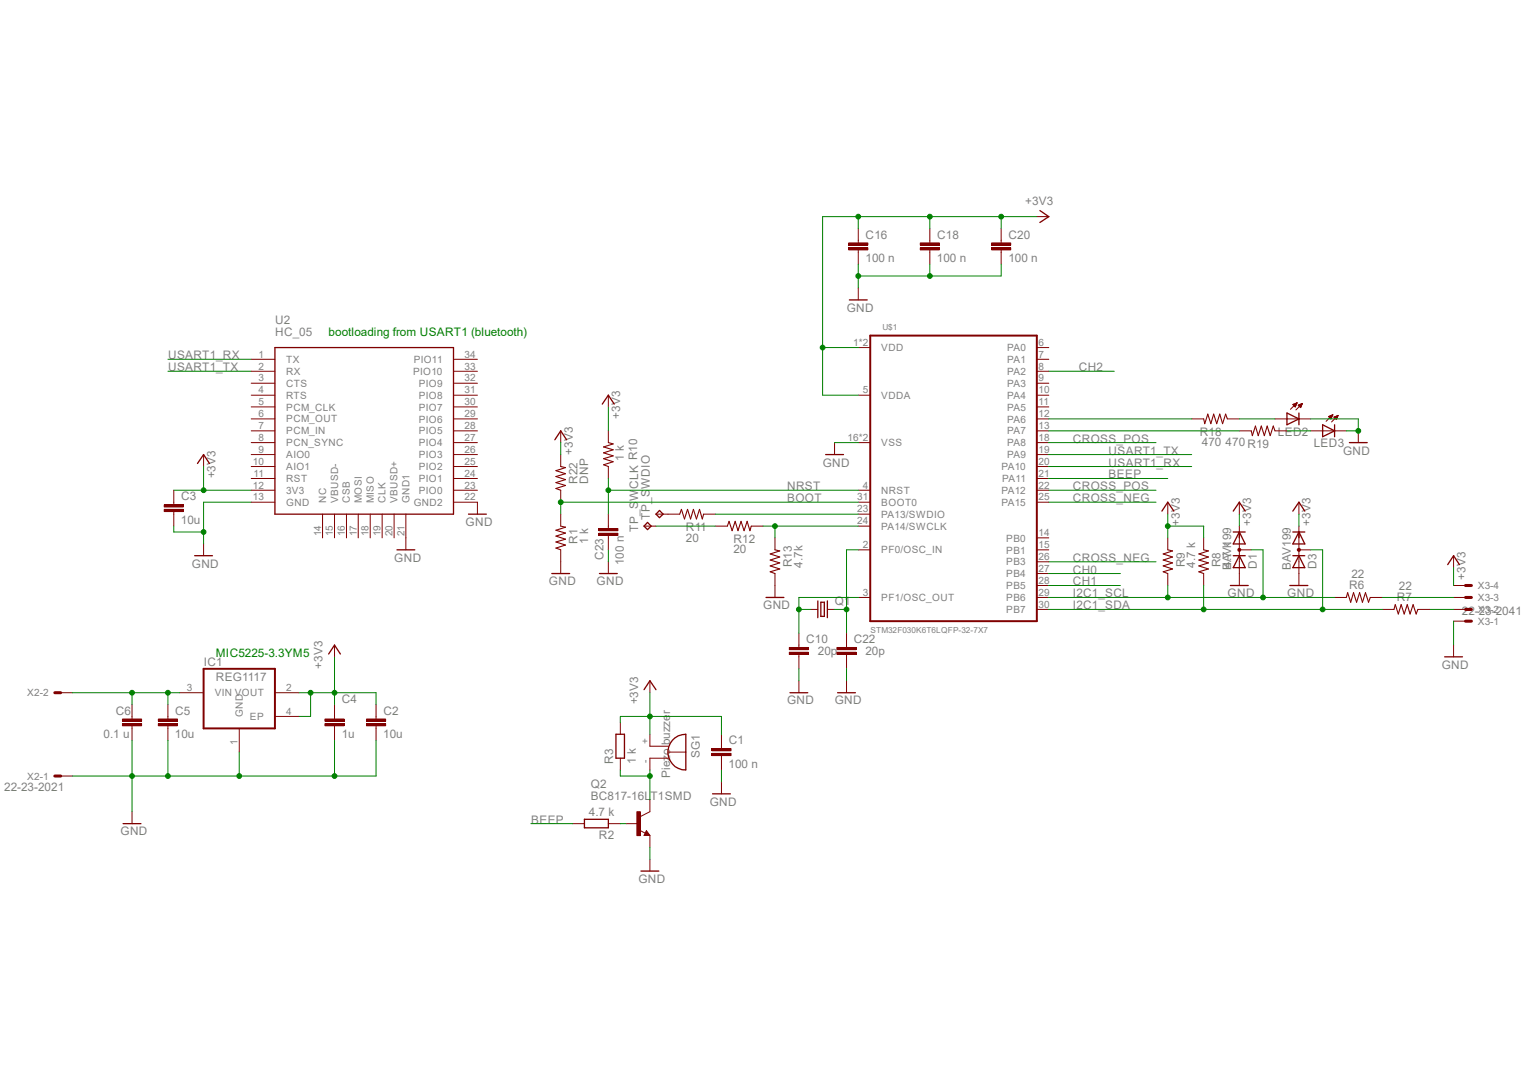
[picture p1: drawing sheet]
<svg xmlns="http://www.w3.org/2000/svg" width="297mm" height="210mm" viewBox="0 0 297 210" stroke-linecap="round" stroke-linejoin="round" font-family="sans-serif">
<g fill="none" stroke="#800000" stroke-width=".25">
<path d="M165.3 58.4h3.5M202.4 41l1.7 1.2-1.7 1.1M53.5 67.6h34.8v32.5h-34.8zM117.2 78.7l1.2-1.8 1.1 1.8M38.4 90.2l1.2-1.7 1.2 1.7M128.4 99.4l.7 .7-.7 .7-.7-.7zM226.1 99.5l1.2-1.8 1.2 1.8M250.5 80.4l2.3 1.1-2.3 1.2zM252.8 80.4v2.3M257.4 82.7l2.4 1.2-2.4 1.1zM259.8 82.7v2.3M262.6 86.1h3.5"/>
<path d="M37.9 108.2h3.5M107.4 111.6h3.5M116.7 111.6h3.4M126 101.7l.7 .7-.7 .7-.7-.7zM149.1 116.3h3.5M159.2 117v3.2M159.8 117.2h.6v2.8h-.6zM161 117v3.2M240 108.2h2.4M240 103.5h2.4M241.2 103.5l1.2 2.4h-2.4zM241.2 108.2l1.2 2.3h-2.4z"/>
<path d="M64 127.3l1.1-1.7 1.2 1.7M163 134.8h3.5M281.2 127.8h3.4M24 160.3h3.4"/>
</g>
<g fill="none" stroke="#800000" stroke-width=".19">
<path d="M165.2 48.2h3.7v.4h-3.7zM165.2 47.3h3.7v.4h-3.7zM167 44.4v2.8M167 48.6v2.8M167 56v2.4M179.1 48.2h3.7v.4h-3.7zM179.1 47.3h3.7v.4h-3.7zM181 44.4v2.8M181 48.6v2.8M193 48.2h3.7v.4h-3.7zM193 47.3h3.7v.4h-3.7zM194.9 44.4v2.8"/>
<path d="M194.9 48.6v2.8M201.8 42.2h2.3M48.9 69.9h4.6M48.9 72.3h4.6M48.9 74.6h4.6M48.9 76.9h4.6M48.9 79.2h4.6M88.3 69.9h4.6M88.3 72.3h4.6M88.3 74.6h4.6M88.3 76.9h4.6M88.3 79.2h4.6"/>
<path d="M118.4 76.9v2.3M251.6 78.7l.8-.3-.3 .8zM251.7 78.8h.6M251.7 78.7h.6M251.8 78.9h.5M251.8 79h.4M251.9 79h.3M251.9 78.7h.4M252 79.1h.1M252.1 79.2h.1M252.1 78.6h.3M252.3 78.5h.1"/>
<path d="M252.4 78.4l-1.2 1.3M252.4 78.4h.1M252.7 78.9h.6M252.7 78.9l.5 .4M252.8 79h.5M252.9 78.8h.5M252.9 79.1h.3M253 79.2h.2M253 78.7h.4M253.1 79.2h.1M253.1 79.3h.1M253.2 78.7h.2"/>
<path d="M253.4 78.6h.1M253.5 78.5l-1.3 1.3M253.5 78.5l-.8 .4M253.5 78.5l-.3 .8M39.6 88.5v2.3M48.9 81.5h4.6M48.9 83.9h4.6M48.9 86.1h4.6M48.9 88.5h4.6M48.9 90.8h4.6M48.9 93.1h4.6M48.9 95.4h4.6"/>
<path d="M48.9 97.7h4.6M88.3 81.5h4.6M88.3 83.9h4.6M88.3 86.1h4.6M88.3 88.5h4.6M88.3 90.8h4.6M88.3 93.1h4.6M88.3 95.4h4.6M88.3 97.7h4.6M118.4 83.9v2.2M118.4 90.8v2.3M227.3 97.7v2.4"/>
<path d="M231.9 81.5h2.4M238.9 81.5h2.3M241.2 83.9h2.3M248.2 81.5h6.9M248.2 83.9h2.3M255.1 83.9h6.9M258.6 81.1l.8-.4-.4 .8zM258.6 81.1h.6M258.7 81.2h.5M258.8 81.3h.4M258.8 81h.5M258.9 81.4h.2"/>
<path d="M259 81.4h.1M259 80.9h.3M259 81.5h.1M259.2 80.8h.1M259.3 80.8h.1M259.4 80.7l-1.3 1.3M259.6 81.2l.8-.3-.3 .8zM259.7 81.2h.6M259.7 81.3h.6M259.8 81.2h.5M259.8 81.4h.4M259.9 81.4h.3"/>
<path d="M259.9 81.1h.4M260 81.5h.1M260 81.6h.1M260.1 81h.3M260.3 80.9h.1M260.4 80.9l-1.2 1.2M264.4 83.9v2.2M39.6 105.9v2.3M62.8 100.1v4.6M65.1 100.1v4.6M67.4 100.1v4.6M69.7 100.1v4.6"/>
<path d="M72.1 100.1v4.6M74.4 100.1v4.6M76.7 100.1v4.6M79 100.1v4.6M109.1 100.1v2.3M109.1 107v4.6M116.5 103.8h3.8v.4h-3.8zM116.5 102.9h3.8v.4h-3.8zM118.4 100.1v2.7M118.4 104.2v2.8M118.4 109.3v2.3M125.3 102.4h2.4"/>
<path d="M127.7 100.1h4.6M136.9 100.1h2.3M139.2 102.4h2.4M146.2 102.4h2.3M150.8 104.7v2.3M150.8 111.6v4.7M157.8 118.6h1.4M161 118.6h1.4M227.3 104.7v2.3M227.3 111.6v2.4M234.3 104.7v2.3M234.3 111.6v2.4"/>
<path d="M241.2 103.5v5.8M259.8 116.3h2.2M266.7 116.3h2.3M269 118.6h2.3M276 118.6h2.3M11.8 134.8h2.3M23.8 140h3.8v.4h-3.8zM25.7 137.1v2.8M30.8 140h3.7v.4h-3.7zM32.7 137.1v2.8M63.2 140h3.8v.4h-3.8zM65.1 125.6v2.2"/>
<path d="M65.1 137.1v2.8M153.6 127h3.8v.4h-3.8zM153.6 126h3.8v.4h-3.8zM155.5 123.2v2.8M155.5 127.4v2.8M162.9 127h3.7v.4h-3.7zM162.9 126h3.7v.4h-3.7zM164.8 123.2v2.8M164.8 127.4v2.8M164.8 132.5v2.3M282.9 125.6v2.2M11.8 151h2.3"/>
<path d="M23.8 140.8h3.8v.5h-3.8zM25.7 141.3v2.8M25.7 158v2.3M30.8 140.8h3.7v.5h-3.7zM32.7 141.3v2.8M63.2 140.8h3.8v.5h-3.8zM65.1 141.3v2.8"/>
</g>
<g fill="none" stroke="#800000" stroke-width=".42">
<path d="M165.2 48.4h3.7M165.2 47.5h3.7M179.1 48.4h3.7M179.1 47.5h3.7M193 48.4h3.7M193 47.5h3.7M116.5 104h3.8M116.5 103.1h3.8M153.6 127.2h3.8M153.6 126.2h3.8M162.9 127.2h3.7M162.9 126.2h3.7"/>
<path d="M23.8 141.1h3.8M23.8 140.2h3.8M30.8 141.1h3.7M30.8 140.2h3.7M63.2 141.1h3.8M63.2 140.2h3.8"/>
</g>
<path d="M10.7 134.8h1.1M10.7 151h1.1" fill="none" stroke="#800000" stroke-width=".59"/>
<path d="M118.4 86.1l.9 .3-1.8 .6 1.8 .5-1.8 .6 1.8 .6-1.8 .6 1.8 .6-1.8 .6 .9 .3M234.3 81.5l.2 1 .6-1.9 .6 1.9 .5-1.9 .6 1.9 .6-1.9 .6 1.9 .5-1.9 .4 .9M243.5 83.9l.3 .9 .5-1.9 .6 1.9 .6-1.9 .6 1.9 .5-1.9 .6 1.9 .6-1.9 .4 1M109.1 102.4l1 .2-1.9 .6 1.9 .6-1.9 .6 1.9 .5-1.9 .6 1.9 .6-1.9 .6 .9 .3M132.3 100.1l.3-1 .6 1.9 .6-1.9 .6 1.9 .6-1.9 .6 1.9 .5-1.9 .6 1.9 .2-.9M141.6 102.4l.3-.9 .6 1.8 .6-1.8 .5 1.8 .6-1.8 .6 1.8 .6-1.8 .6 1.8 .2-.9M150.8 107l1 .2-1.9 .6 1.9 .6-1.9 .6 1.9 .6-1.9 .6 1.9 .5-1.9 .6 .9 .3M227.3 107l.9 .2-1.8 .6 1.8 .6-1.8 .6 1.8 .6-1.8 .6 1.8 .5-1.8 .6 .9 .3M234.3 107l.9 .2-1.9 .6 1.9 .6-1.9 .6 1.9 .6-1.9 .6 1.9 .5-1.9 .6 1 .3M262 116.3l.3-.9 .6 1.8 .5-1.8 .6 1.8 .6-1.8 .6 1.8 .6-1.8 .6 1.8 .3-.9M271.3 118.6l.3-.9 .6 1.8 .5-1.8 .6 1.8 .6-1.8 .5 1.8 .6-1.8 .6 1.8 .4-.9" fill="none" stroke="#800000" stroke-width=".21"/>
<circle cx="241.2" cy="107" r=".3" fill="#800000"/>
<g fill="none" stroke="#800000" stroke-width=".19">
<path d="M241.2 102.4v2.3M241.2 109.3v2.3M241.2 107h2.3M252.8 103.5v5.8"/>
<circle cx="241.2" cy="107" r=".3"/>
</g>
<path d="M251.6 103.5h2.4M251.6 108.2h2.4M252.8 103.5l1.2 2.4h-2.4zM252.8 108.2l1.2 2.3h-2.4z" fill="none" stroke="#800000" stroke-width=".25"/>
<circle cx="252.8" cy="107" r=".31" fill="#800000"/>
<g fill="none" stroke="#800000" stroke-width=".19">
<path d="M92.9 97.7v2.4M241.2 97.7v2.4M252.8 97.7v2.4M79 104.7v2.3M241.2 111.6v2.4M252.8 102.4v2.3M252.8 109.3v4.7M252.8 107h2.3M35 134.8h4.6M53.5 134.8h4.7M53.5 139.4h4.7M46.6 141.8v4.6"/>
<path d="M126.5 142.9v2.3h3.6M126.5 158l-1.8 .9M130 146.4h3.5M130.1 147.6h-3.6v2.3M124.5 161.6l1.1 .6M125.8 161.7l.7 .9h-1.2z"/>
<circle cx="252.8" cy="107" r=".31"/>
</g>
<path d="M240 99.5l1.2-1.8 1.2 1.8M251.6 99.5l1.2-1.8 1.2 1.8M77.3 107h3.4M91.2 100.1h3.5M239.5 114h3.5M251 114h3.6M130.9 144.1a3.4 3.4 0 0 1 2.6-1.2v7a3.5 3.5 0 0 1-3.2-2.1 3.5 3.5 0 0 1 .6-3.7zM125.8 162.1l.1 .3h-.3l.2-.5 .5 .6h-.7" fill="none" stroke="#800000" stroke-width=".25"/>
<path d="M39.6 130.2h13.9v11.6h-13.9z" fill="none" stroke="#800000" stroke-width=".38"/>
<path d="M124 158h.6v4.6h-.6z" fill-rule="evenodd" fill="#800000"/>
<g fill="none" stroke="#800000" stroke-width=".19">
<path d="M167 67.6h2.4M167 76.9h2.4M201.8 67.6h2.3M201.8 69.9h2.3M201.8 72.3h2.3M201.8 74.6h2.3M201.8 76.9h2.3M201.8 79.2h2.3M32 99.1h3.7v.5h-3.7zM32 98.3h3.7v.4h-3.7zM33.8 95.4v2.8M33.8 99.6v2.8"/>
<path d="M109.1 83.9v2.2M109.1 88.5v2.3M109.1 95.4v2.3M162.4 86.1v2.4M167 97.7h2.4M167 95.4h2.4M167 86.1h2.4M201.8 97.7h2.3M201.8 95.4h2.3M201.8 81.5h2.3M201.8 83.9h2.3M201.8 86.1h2.3"/>
<path d="M201.8 88.5h2.3M201.8 90.8h2.3M201.8 93.1h2.3M167 116.3h2.4M167 100.1h2.4M167 102.4h2.4M167 107h2.4M201.8 118.6h2.3M201.8 116.3h2.3M201.8 114h2.3M201.8 104.7h2.3M201.8 107h2.3"/>
<path d="M201.8 109.3h2.3M201.8 111.6h2.3M282.9 118.6h2.3M282.9 116.3h2.3M282.9 114h2.3M282.9 108.2v2.3M71.3 140h3.8v.4h-3.8zM73.2 137.1v2.8M126.5 132.5v2.3M155.5 132.5v2.3M282.9 120.9h2.3M71.3 140.8h3.8v.5h-3.8z"/>
<path d="M73.2 141.3v2.8M120.7 140.6v2.3M120.7 147.6v2.3M124 158h.6v4.6h-.6zM126.5 155.7v2.3M138.6 146.6h3.7v.5h-3.7zM138.6 145.7h3.7v.4h-3.7zM140.4 142.9v2.8M140.4 147.1v2.8M140.4 152.2v2.3M111.5 160.3h2.2M118.4 160.3h2.3"/>
<path d="M121.9 160.3h2.3M126.5 162.6v2.3M126.5 167.3v2.2"/>
</g>
<path d="M108 85.6l1.1-1.7 1.2 1.7M160.7 88.5h3.5M281.8 109.9l1.1-1.7 1.2 1.7M125.3 134.2l1.2-1.7 1.2 1.7M153.8 134.8h3.4M113.7 159.5h4.7v1.6h-4.7zM119.9 142.9h1.6v4.7h-1.6zM138.7 154.5h3.5M124.8 169.5h3.4" fill="none" stroke="#800000" stroke-width=".25"/>
<path d="M32 99.4h3.7M32 98.5h3.7M71.3 141.1h3.8M71.3 140.2h3.8M138.6 146.9h3.7M138.6 145.9h3.7" fill="none" stroke="#800000" stroke-width=".42"/>
<path d="M109.1 90.8l1 .2-1.9 .6 1.9 .6-1.9 .6 1.9 .5-1.9 .6 1.9 .6-1.9 .6 .9 .3" fill="none" stroke="#800000" stroke-width=".21"/>
<path d="M285.2 118.6h1.2M285.2 116.3h1.2M285.2 114h1.2M285.2 120.9h1.2" fill="none" stroke="#800000" stroke-width=".59"/>
<path d="M169.4 65.3h32.4v55.6h-32.4z" fill="none" stroke="#800000" stroke-width=".38"/>
<path d="M25.7 144.1v13.9M32.7 144.1v6.9M65.1 144.1v6.9h-39.4" fill="none" stroke="#008000" stroke-width=".19"/>
<circle cx="32.7" cy="151" r=".46" fill="#008000"/>
<circle cx="32.7" cy="151" r=".46" fill="none" stroke="#008000" stroke-width=".19"/>
<circle cx="25.7" cy="151" r=".46" fill="#008000"/>
<g fill="none" stroke="#008000" stroke-width=".19">
<path d="M46.6 146.4v4.6"/>
<circle cx="25.7" cy="151" r=".46"/>
</g>
<circle cx="46.6" cy="151" r=".46" fill="#008000"/>
<g fill="none" stroke="#008000" stroke-width=".19">
<path d="M14.1 151h11.6M73.2 144.1v6.9h-8.1"/>
<circle cx="46.6" cy="151" r=".46"/>
</g>
<circle cx="65.1" cy="151" r=".46" fill="#008000"/>
<g fill="none" stroke="#008000" stroke-width=".19">
<path d="M167 51.4v4.6M167 53.7h27.9"/>
<circle cx="65.1" cy="151" r=".46"/>
</g>
<circle cx="167" cy="53.7" r=".46" fill="#008000"/>
<g fill="none" stroke="#008000" stroke-width=".19">
<path d="M181 51.4v2.3"/>
<circle cx="167" cy="53.7" r=".46"/>
</g>
<circle cx="181" cy="53.7" r=".46" fill="#008000"/>
<g fill="none" stroke="#008000" stroke-width=".19">
<path d="M194.9 51.4v2.3M264.4 81.5v2.4h-2.4M118.4 107v2.3M164.8 130.2v2.3"/>
<circle cx="181" cy="53.7" r=".46"/>
</g>
<circle cx="264.4" cy="83.9" r=".46" fill="#008000"/>
<g fill="none" stroke="#008000" stroke-width=".19">
<path d="M48.9 97.7h-9.3v8.2M255.1 81.5h9.3M33.8 102.4v1.1h5.8M282.9 120.9v4.7"/>
<circle cx="264.4" cy="83.9" r=".46"/>
</g>
<circle cx="39.6" cy="103.5" r=".46" fill="#008000"/>
<g fill="none" stroke="#008000" stroke-width=".19">
<path d="M194.9 42.2v2.2M201.8 42.2h-20.8v2.2M162.4 86.1h4.6M155.5 130.2v2.3M140.4 149.9v2.3M126.5 164.9v2.4"/>
<circle cx="39.6" cy="103.5" r=".46"/>
</g>
<circle cx="181" cy="42.2" r=".46" fill="#008000"/>
<g fill="none" stroke="#008000" stroke-width=".19">
<path d="M181 42.2h-14v2.2"/>
<circle cx="181" cy="42.2" r=".46"/>
</g>
<circle cx="194.9" cy="42.2" r=".46" fill="#008000"/>
<g fill="none" stroke="#008000" stroke-width=".19">
<path d="M167 42.2h-6.9v34.7h6.9"/>
<circle cx="194.9" cy="42.2" r=".46"/>
</g>
<circle cx="167" cy="42.2" r=".46" fill="#008000"/>
<g fill="none" stroke="#008000" stroke-width=".19">
<path d="M160.1 67.6h6.9"/>
<circle cx="167" cy="42.2" r=".46"/>
</g>
<circle cx="160.1" cy="67.6" r=".46" fill="#008000"/>
<g fill="none" stroke="#008000" stroke-width=".19">
<path d="M65.1 127.8v9.3"/>
<circle cx="160.1" cy="67.6" r=".46"/>
</g>
<circle cx="65.1" cy="134.8" r=".46" fill="#008000"/>
<g fill="none" stroke="#008000" stroke-width=".19">
<path d="M58.2 134.8h6.9M60.5 134.8v4.6h-2.3"/>
<circle cx="65.1" cy="134.8" r=".46"/>
</g>
<circle cx="60.5" cy="134.8" r=".46" fill="#008000"/>
<g fill="none" stroke="#008000" stroke-width=".19">
<path d="M118.4 79.2v4.7M227.3 100.1v4.6M227.3 102.4h7v2.3M65.1 134.8h8.1v2.3"/>
<circle cx="60.5" cy="134.8" r=".46"/>
</g>
<circle cx="227.3" cy="102.4" r=".46" fill="#008000"/>
<g fill="none" stroke="#008000" stroke-width=".19">
<path d="M33.8 95.4h15.1M39.6 90.8v4.6"/>
<circle cx="227.3" cy="102.4" r=".46"/>
</g>
<circle cx="39.6" cy="95.4" r=".46" fill="#008000"/>
<g fill="none" stroke="#008000" stroke-width=".19">
<path d="M241.2 100.1v2.3M252.8 100.1v2.3M126.5 134.8v8.1M126.5 139.4h-5.8v1.2"/>
<circle cx="39.6" cy="95.4" r=".46"/>
</g>
<circle cx="126.5" cy="139.4" r=".46" fill="#008000"/>
<g fill="none" stroke="#008000" stroke-width=".19">
<path d="M109.1 86.1v2.4M162.4 118.6h2.4M167 107h-2.2v16.2M282.9 110.5v3.5M126.5 139.4h13.9v3.5"/>
<circle cx="126.5" cy="139.4" r=".46"/>
</g>
<circle cx="164.8" cy="118.6" r=".46" fill="#008000"/>
<g fill="none" stroke="#008000" stroke-width=".19">
<path d="M155.5 118.6h2.3M155.5 116.3v6.9"/>
<circle cx="164.8" cy="118.6" r=".46"/>
</g>
<circle cx="155.5" cy="118.6" r=".46" fill="#008000"/>
<g fill="none" stroke="#008000" stroke-width=".19">
<path d="M118.4 93.1v7M155.5 116.3h11.5"/>
<circle cx="155.5" cy="118.6" r=".46"/>
</g>
<circle cx="118.4" cy="95.4" r=".46" fill="#008000"/>
<g fill="none" stroke="#008000" stroke-width=".19">
<path d="M118.4 95.4h48.6M139.2 100.1h27.8M148.5 102.4h2.3v2.3"/>
<circle cx="118.4" cy="95.4" r=".46"/>
</g>
<circle cx="150.8" cy="102.4" r=".46" fill="#008000"/>
<g fill="none" stroke="#008000" stroke-width=".19">
<path d="M127.7 102.4h11.5M150.8 102.4h16.2M32.7 134.8v2.3M35 134.8h-9.3v2.3"/>
<circle cx="150.8" cy="102.4" r=".46"/>
</g>
<circle cx="32.7" cy="134.8" r=".46" fill="#008000"/>
<circle cx="32.7" cy="134.8" r=".46" fill="none" stroke="#008000" stroke-width=".19"/>
<circle cx="25.7" cy="134.8" r=".46" fill="#008000"/>
<g fill="none" stroke="#008000" stroke-width=".19">
<path d="M241.2 81.5h7M250.5 83.9h4.6M204.1 116.3h55.7M227.3 114v2.3M14.1 134.8h11.6"/>
<circle cx="25.7" cy="134.8" r=".46"/>
</g>
<circle cx="227.3" cy="116.3" r=".46" fill="#008000"/>
<g fill="none" stroke="#008000" stroke-width=".19">
<path d="M243.5 107h2.3v9.3"/>
<circle cx="227.3" cy="116.3" r=".46"/>
</g>
<circle cx="245.8" cy="116.3" r=".46" fill="#008000"/>
<g fill="none" stroke="#008000" stroke-width=".19">
<path d="M204.1 118.6h64.9M234.3 114v4.6M269 116.3h13.9M278.3 118.6h4.6"/>
<circle cx="245.8" cy="116.3" r=".46"/>
</g>
<circle cx="234.3" cy="118.6" r=".46" fill="#008000"/>
<g fill="none" stroke="#008000" stroke-width=".19">
<path d="M255.1 107h2.3v11.6"/>
<circle cx="234.3" cy="118.6" r=".46"/>
</g>
<circle cx="257.4" cy="118.6" r=".46" fill="#008000"/>
<g fill="none" stroke="#008000" stroke-width=".19">
<path d="M32.7 72.3h16.2M32.7 69.9h16.2M204.1 88.5h27.8M204.1 90.8h27.8M120.7 149.9v1.1h5.8M126.5 149.9v5.8M120.7 160.3h1.2"/>
<circle cx="257.4" cy="118.6" r=".46"/>
</g>
<circle cx="126.5" cy="151" r=".46" fill="#008000"/>
<g fill="none" stroke="#008000" stroke-width=".19">
<path d="M167 97.7h-57.9v2.4M204.1 97.7h20.9M204.1 109.3h20.9"/>
<circle cx="126.5" cy="151" r=".46"/>
</g>
<circle cx="109.1" cy="97.7" r=".46" fill="#008000"/>
<g fill="none" stroke="#008000" stroke-width=".19">
<path d="M204.1 72.3h12.8M204.1 93.1h23.2M204.1 86.1h20.9M204.1 95.4h20.9M204.1 81.5h27.8M204.1 83.9h37.1M204.1 111.6h14M204.1 114h14M103.3 160.3h8.2"/>
<circle cx="109.1" cy="97.7" r=".46"/>
</g>
<g font-size="2.3" fill="#808080">
<text x="199.5" y="39.8">+3V3</text>
<text x="168.5" y="46.4">C16</text>
<text x="182.4" y="46.4">C18</text>
<text x="196.3" y="46.4">C20</text>
<text x="168.4" y="51.1">100 n</text>
<text x="182.4" y="51.1">100 n</text>
<text x="196.3" y="51.1">100 n</text>
<text x="53.6" y="65.3">HC_05</text>
<text x="53.6" y="63">U2</text>
<text x="164.8" y="60.7">GND</text>
<text x="32.7" y="69.9">USART1_RX</text>
<text x="32.7" y="72.3">USART1_TX</text>
<text x="210" y="72.3">CH2</text>
<text x="120.7" y="81.5" transform="rotate(-90 120.7 81.5)">+3V3</text>
<text x="111.5" y="88.5" transform="rotate(-90 111.5 88.5)">+3V3</text>
<text x="121.4" y="89.7" transform="rotate(-90 121.4 89.7)">1 k</text>
<text x="208.8" y="86.2">CROSS_POS</text>
<text x="215.8" y="88.5">USART1_TX</text>
<text x="233.5" y="84.8">R18</text>
<text x="233.9" y="86.9">470 470 R19</text>
<text x="248.7" y="84.8">LED2</text>
<text x="255.7" y="87.1">LED3</text>
<text x="261.4" y="88.5">GND</text>
<text x="42" y="93.1" transform="rotate(-90 42 93.1)">+3V3</text>
<text x="112.4" y="94.2" transform="rotate(-90 112.4 94.2)">R22</text>
<text x="114.5" y="94.2" transform="rotate(-90 114.5 94.2)">DNP</text>
<text x="153.2" y="95.4">NRST</text>
<text x="160.1" y="90.8">GND</text>
<text x="208.8" y="95.4">CROSS_POS</text>
<text x="215.8" y="90.8">USART1_RX</text>
<text x="215.8" y="93.1">BEEP</text>
<text x="35.3" y="97.4">C3</text>
<text x="126.5" y="101.2" transform="rotate(-90 126.5 101.2)">TP_SWDIO</text>
<text x="153.2" y="97.7">BOOT</text>
<text x="208.8" y="97.7">CROSS_NEG</text>
<text x="35.2" y="102">10u</text>
<text x="90.6" y="102.4">GND</text>
<text x="112.4" y="105.8" transform="rotate(-90 112.4 105.8)">R1</text>
<text x="114.5" y="105.9" transform="rotate(-90 114.5 105.9)">1 k</text>
<text x="124.2" y="103.5" transform="rotate(-90 124.2 103.5)">TP_SWCLK R10</text>
<text x="133.5" y="105.4">20</text>
<text x="133.5" y="103.3">R11</text>
<text x="142.7" y="107.7">20</text>
<text x="142.8" y="105.7">R12</text>
<text x="229.6" y="102.4" transform="rotate(-90 229.6 102.4)">+3V3</text>
<text x="243.5" y="102.4" transform="rotate(-90 243.5 102.4)">+3V3</text>
<text x="255.1" y="102.4" transform="rotate(-90 255.1 102.4)">+3V3</text>
<text x="37.3" y="110.5">GND</text>
<text x="76.8" y="109.3">GND</text>
<text x="106.8" y="114">GND</text>
<text x="116.1" y="114">GND</text>
<text x="117.5" y="109" transform="rotate(-90 117.5 109)">C23</text>
<text x="121.4" y="110" transform="rotate(-90 121.4 110)">100 n</text>
<text x="154.1" y="110.4" transform="rotate(-90 154.1 110.4)">R13</text>
<text x="156.2" y="110.5" transform="rotate(-90 156.2 110.5)">4.7k</text>
<text x="208.8" y="109.3">CROSS_NEG</text>
<text x="208.8" y="111.6">CH0</text>
<text x="208.8" y="114">CH1</text>
<text x="230.6" y="110.4" transform="rotate(-90 230.6 110.4)">R9</text>
<text x="232.6" y="110.5" transform="rotate(-90 232.6 110.5)">4.7 k</text>
<text x="237.5" y="110.4" transform="rotate(-90 237.5 110.4)">R8</text>
<text x="239.6" y="110.5" transform="rotate(-90 239.6 110.5)">4.7 k</text>
<text x="239.6" y="111" transform="rotate(-90 239.6 111)">BAV199</text>
<text x="244.6" y="110.7" transform="rotate(-90 244.6 110.7)">D1</text>
<text x="251.2" y="111" transform="rotate(-90 251.2 111)">BAV199</text>
<text x="256.2" y="110.7" transform="rotate(-90 256.2 110.7)">D3</text>
<text x="263" y="112.6">22</text>
<text x="285.2" y="112.8" transform="rotate(-90 285.2 112.8)">+3V3</text>
<text x="148.5" y="118.6">GND</text>
<text x="162.5" y="117.7">Q1</text>
<text x="208.8" y="116.3">I2C1_SCL</text>
<text x="208.8" y="118.6">I2C1_SDA</text>
<text x="238.9" y="116.3">GND</text>
<text x="250.5" y="116.3">GND</text>
<text x="262.6" y="114.6">R6</text>
<text x="271.9" y="116.9">R7</text>
<text x="272.3" y="114.9">22</text>
<text x="284.5" y="119.6">22-23-2041</text>
<text x="156.9" y="125.2">C10</text>
<text x="166.2" y="125.2">C22</text>
<text x="39.7" y="129.6">IC1</text>
<text x="62.8" y="130.2" transform="rotate(-90 62.8 130.2)">+3V3</text>
<text x="159.2" y="127.5">20p</text>
<text x="168.5" y="127.5">20p</text>
<text x="280.6" y="130.2">GND</text>
<text x="42" y="132.5">REG1117</text>
<text x="66.5" y="136.8">C4</text>
<text x="124.2" y="137.1" transform="rotate(-90 124.2 137.1)">+3V3</text>
<text x="153.2" y="137.1">GND</text>
<text x="162.5" y="137.1">GND</text>
<text x="20.2" y="143.7">0.1 u</text>
<text x="22.5" y="139.1">C6</text>
<text x="34" y="143.7">10u</text>
<text x="34.1" y="139.1">C5</text>
<text x="66.5" y="143.7">1u</text>
<text x="74.6" y="143.7">10u</text>
<text x="74.6" y="139.1">C2</text>
<text x="119.3" y="148.7" transform="rotate(-90 119.3 148.7)">R3</text>
<text x="123.7" y="148.7" transform="rotate(-90 123.7 148.7)">1 k</text>
<text x="136.2" y="147.6" transform="rotate(-90 136.2 147.6)">SG1</text>
<text x="141.8" y="149.5">100 n</text>
<text x="141.9" y="144.9">C1</text>
<text x=".8" y="153.9">22-23-2021</text>
<text x="115" y="155.7">BC817-16LT1SMD</text>
<text x="115" y="153.3">Q2</text>
<text x="130.4" y="151.4" transform="rotate(-90 130.4 151.4)">Piezo buzzer</text>
<text x="103.4" y="160.3">BEEP</text>
<text x="114.6" y="158.9">4.7 k</text>
<text x="138.1" y="156.8">GND</text>
<text x="23.5" y="162.6">GND</text>
<text x="116.6" y="163.3">R2</text>
<text x="124.2" y="171.9">GND</text>
</g>
<g font-size="2.3" fill="#008000">
<text x="64" y="65.3">bootloading from USART1 (bluetooth)</text>
<text x="42" y="127.9">MIC5225-3.3YM5</text>
</g>
<g font-size="1.9" fill="#808080">
<text x="50.3" y="69.6">1</text>
<text x="50.3" y="72">2</text>
<text x="55.7" y="70.7">TX</text>
<text x="80.5" y="70.7">PIO11</text>
<text x="90.4" y="72">33</text>
<text x="90.4" y="69.6">34</text>
<text x="166.1" y="67.3">1*2</text>
<text x="171.5" y="68.3">VDD</text>
<text x="196" y="68.3">PA0</text>
<text x="196" y="70.7">PA1</text>
<text x="202.1" y="67.3">6</text>
<text x="202.1" y="69.6">7</text>
<text x="202.1" y="72">8</text>
<text x="50.3" y="74.3">3</text>
<text x="50.3" y="76.6">4</text>
<text x="55.7" y="73">RX</text>
<text x="55.7" y="75.3">CTS</text>
<text x="55.7" y="77.6">RTS</text>
<text x="80.4" y="73">PIO10</text>
<text x="81.5" y="77.6">PIO8</text>
<text x="81.5" y="75.3">PIO9</text>
<text x="90.4" y="76.6">31</text>
<text x="90.4" y="74.3">32</text>
<text x="167.9" y="76.6">5</text>
<text x="171.5" y="77.6">VDDA</text>
<text x="196" y="73">PA2</text>
<text x="196" y="75.3">PA3</text>
<text x="196" y="77.6">PA4</text>
<text x="202.1" y="74.3">9</text>
<text x="202.1" y="76.6">10</text>
<text x="50.3" y="78.9">5</text>
<text x="50.3" y="81.2">6</text>
<text x="50.3" y="83.5">7</text>
<text x="55.7" y="79.9">PCM_CLK</text>
<text x="55.7" y="82.2">PCM_OUT</text>
<text x="81.5" y="82.3">PIO6</text>
<text x="81.5" y="79.9">PIO7</text>
<text x="90.4" y="83.5">28</text>
<text x="90.4" y="81.2">29</text>
<text x="90.4" y="78.9">30</text>
<text x="196" y="79.9">PA5</text>
<text x="196" y="82.3">PA6</text>
<text x="202.1" y="78.9">11</text>
<text x="202.1" y="81.2">12</text>
<text x="202.1" y="83.5">13</text>
<text x="50.3" y="85.9">8</text>
<text x="50.3" y="88.2">9</text>
<text x="55.7" y="84.5">PCM_IN</text>
<text x="55.7" y="86.9">PCN_SYNC</text>
<text x="55.7" y="89.2">AIO0</text>
<text x="81.5" y="89.2">PIO3</text>
<text x="81.5" y="86.9">PIO4</text>
<text x="81.5" y="84.5">PIO5</text>
<text x="90.4" y="88.2">26</text>
<text x="90.4" y="85.9">27</text>
<text x="165" y="85.9">16*2</text>
<text x="171.5" y="86.9">VSS</text>
<text x="196" y="84.5">PA7</text>
<text x="196" y="86.9">PA8</text>
<text x="196" y="89.2">PA9</text>
<text x="202.1" y="85.9">18</text>
<text x="202.1" y="88.2">19</text>
<text x="49.2" y="90.5">10</text>
<text x="49.2" y="95.1">12</text>
<text x="49.3" y="92.8">11</text>
<text x="55.7" y="91.5">AIO1</text>
<text x="55.7" y="93.8">RST</text>
<text x="81.5" y="93.8">PIO1</text>
<text x="81.5" y="91.5">PIO2</text>
<text x="90.4" y="95.1">23</text>
<text x="90.4" y="92.8">24</text>
<text x="90.4" y="90.5">25</text>
<text x="167.9" y="95.1">4</text>
<text x="194.9" y="91.5">PA10</text>
<text x="195" y="93.8">PA11</text>
<text x="202.1" y="90.5">20</text>
<text x="202.1" y="92.8">21</text>
<text x="202.1" y="95.1">22</text>
<text x="49.2" y="97.4">13</text>
<text x="55.7" y="96.1">3V3</text>
<text x="55.7" y="98.5">GND</text>
<text x="63.5" y="97.9" transform="rotate(-90 63.5 97.9)">NC</text>
<text x="65.8" y="97.9" transform="rotate(-90 65.8 97.9)">VBUSD-</text>
<text x="68.1" y="97.9" transform="rotate(-90 68.1 97.9)">CSB</text>
<text x="70.4" y="97.9" transform="rotate(-90 70.4 97.9)">MOSI</text>
<text x="72.8" y="97.9" transform="rotate(-90 72.8 97.9)">MISO</text>
<text x="75.1" y="97.9" transform="rotate(-90 75.1 97.9)">CLK</text>
<text x="77.4" y="97.9" transform="rotate(-90 77.4 97.9)">VBUSD+</text>
<text x="79.7" y="97.9" transform="rotate(-90 79.7 97.9)">GND1</text>
<text x="80.5" y="98.5">GND2</text>
<text x="81.5" y="96.1">PIO0</text>
<text x="90.4" y="97.4">22</text>
<text x="166.8" y="97.4">31</text>
<text x="166.8" y="99.7">23</text>
<text x="171.5" y="98.5">BOOT0</text>
<text x="171.5" y="96.1">NRST</text>
<text x="171.5" y="100.8">PA13/SWDIO</text>
<text x="194.9" y="96.1">PA12</text>
<text x="194.9" y="98.5">PA15</text>
<text x="202.1" y="97.4">25</text>
<text x="62.5" y="104.4" transform="rotate(-90 62.5 104.4)">14</text>
<text x="64.8" y="104.4" transform="rotate(-90 64.8 104.4)">15</text>
<text x="67.1" y="104.4" transform="rotate(-90 67.1 104.4)">16</text>
<text x="69.4" y="104.4" transform="rotate(-90 69.4 104.4)">17</text>
<text x="71.7" y="104.4" transform="rotate(-90 71.7 104.4)">18</text>
<text x="74" y="104.4" transform="rotate(-90 74 104.4)">19</text>
<text x="76.4" y="104.4" transform="rotate(-90 76.4 104.4)">20</text>
<text x="78.7" y="104.4" transform="rotate(-90 78.7 104.4)">21</text>
<text x="166.8" y="102.1">24</text>
<text x="167.9" y="106.7">2</text>
<text x="171.5" y="103.1">PA14/SWCLK</text>
<text x="171.5" y="107.7">PF0/OSC_IN</text>
<text x="195.8" y="105.4">PB0</text>
<text x="195.8" y="107.7">PB1</text>
<text x="202.1" y="104.4">14</text>
<text x="202.1" y="106.7">15</text>
<text x="195.8" y="110">PB3</text>
<text x="195.8" y="112.4">PB4</text>
<text x="202.1" y="109">26</text>
<text x="202.1" y="111.3">27</text>
<text x="202.1" y="113.7">28</text>
<text x="167.9" y="116">3</text>
<text x="171.5" y="117">PF1/OSC_OUT</text>
<text x="195.8" y="114.7">PB5</text>
<text x="195.8" y="117">PB6</text>
<text x="195.8" y="119.3">PB7</text>
<text x="202.1" y="116">29</text>
<text x="202.1" y="118.3">30</text>
<text x="287.6" y="119.3">X3-2</text>
<text x="287.6" y="117">X3-3</text>
<text x="287.6" y="114.7">X3-4</text>
<text x="287.6" y="121.6">X3-1</text>
<text x="5.3" y="135.5">X2-2</text>
<text x="36.4" y="134.5">3</text>
<text x="41.8" y="135.5">VIN VOUT</text>
<text x="55.7" y="134.5">2</text>
<text x="47.2" y="139.6" transform="rotate(-90 47.2 139.6)">GND</text>
<text x="48.6" y="140.2">EP</text>
<text x="55.7" y="139.1">4</text>
<text x="46.2" y="145" transform="rotate(-90 46.2 145)">1</text>
<text x="126.2" y="148.5" transform="rotate(-90 126.2 148.5)">-</text>
<text x="126.2" y="144.9" transform="rotate(-90 126.2 144.9)">+</text>
<text x="5.3" y="151.7">X2-1</text>
</g>
<g font-size="1.6" fill="#808080">
<text x="171.7" y="64.1">U$1</text>
<text x="169.4" y="123.2">STM32F030K6T6LQFP-32-7X7</text>
</g>
</svg>
